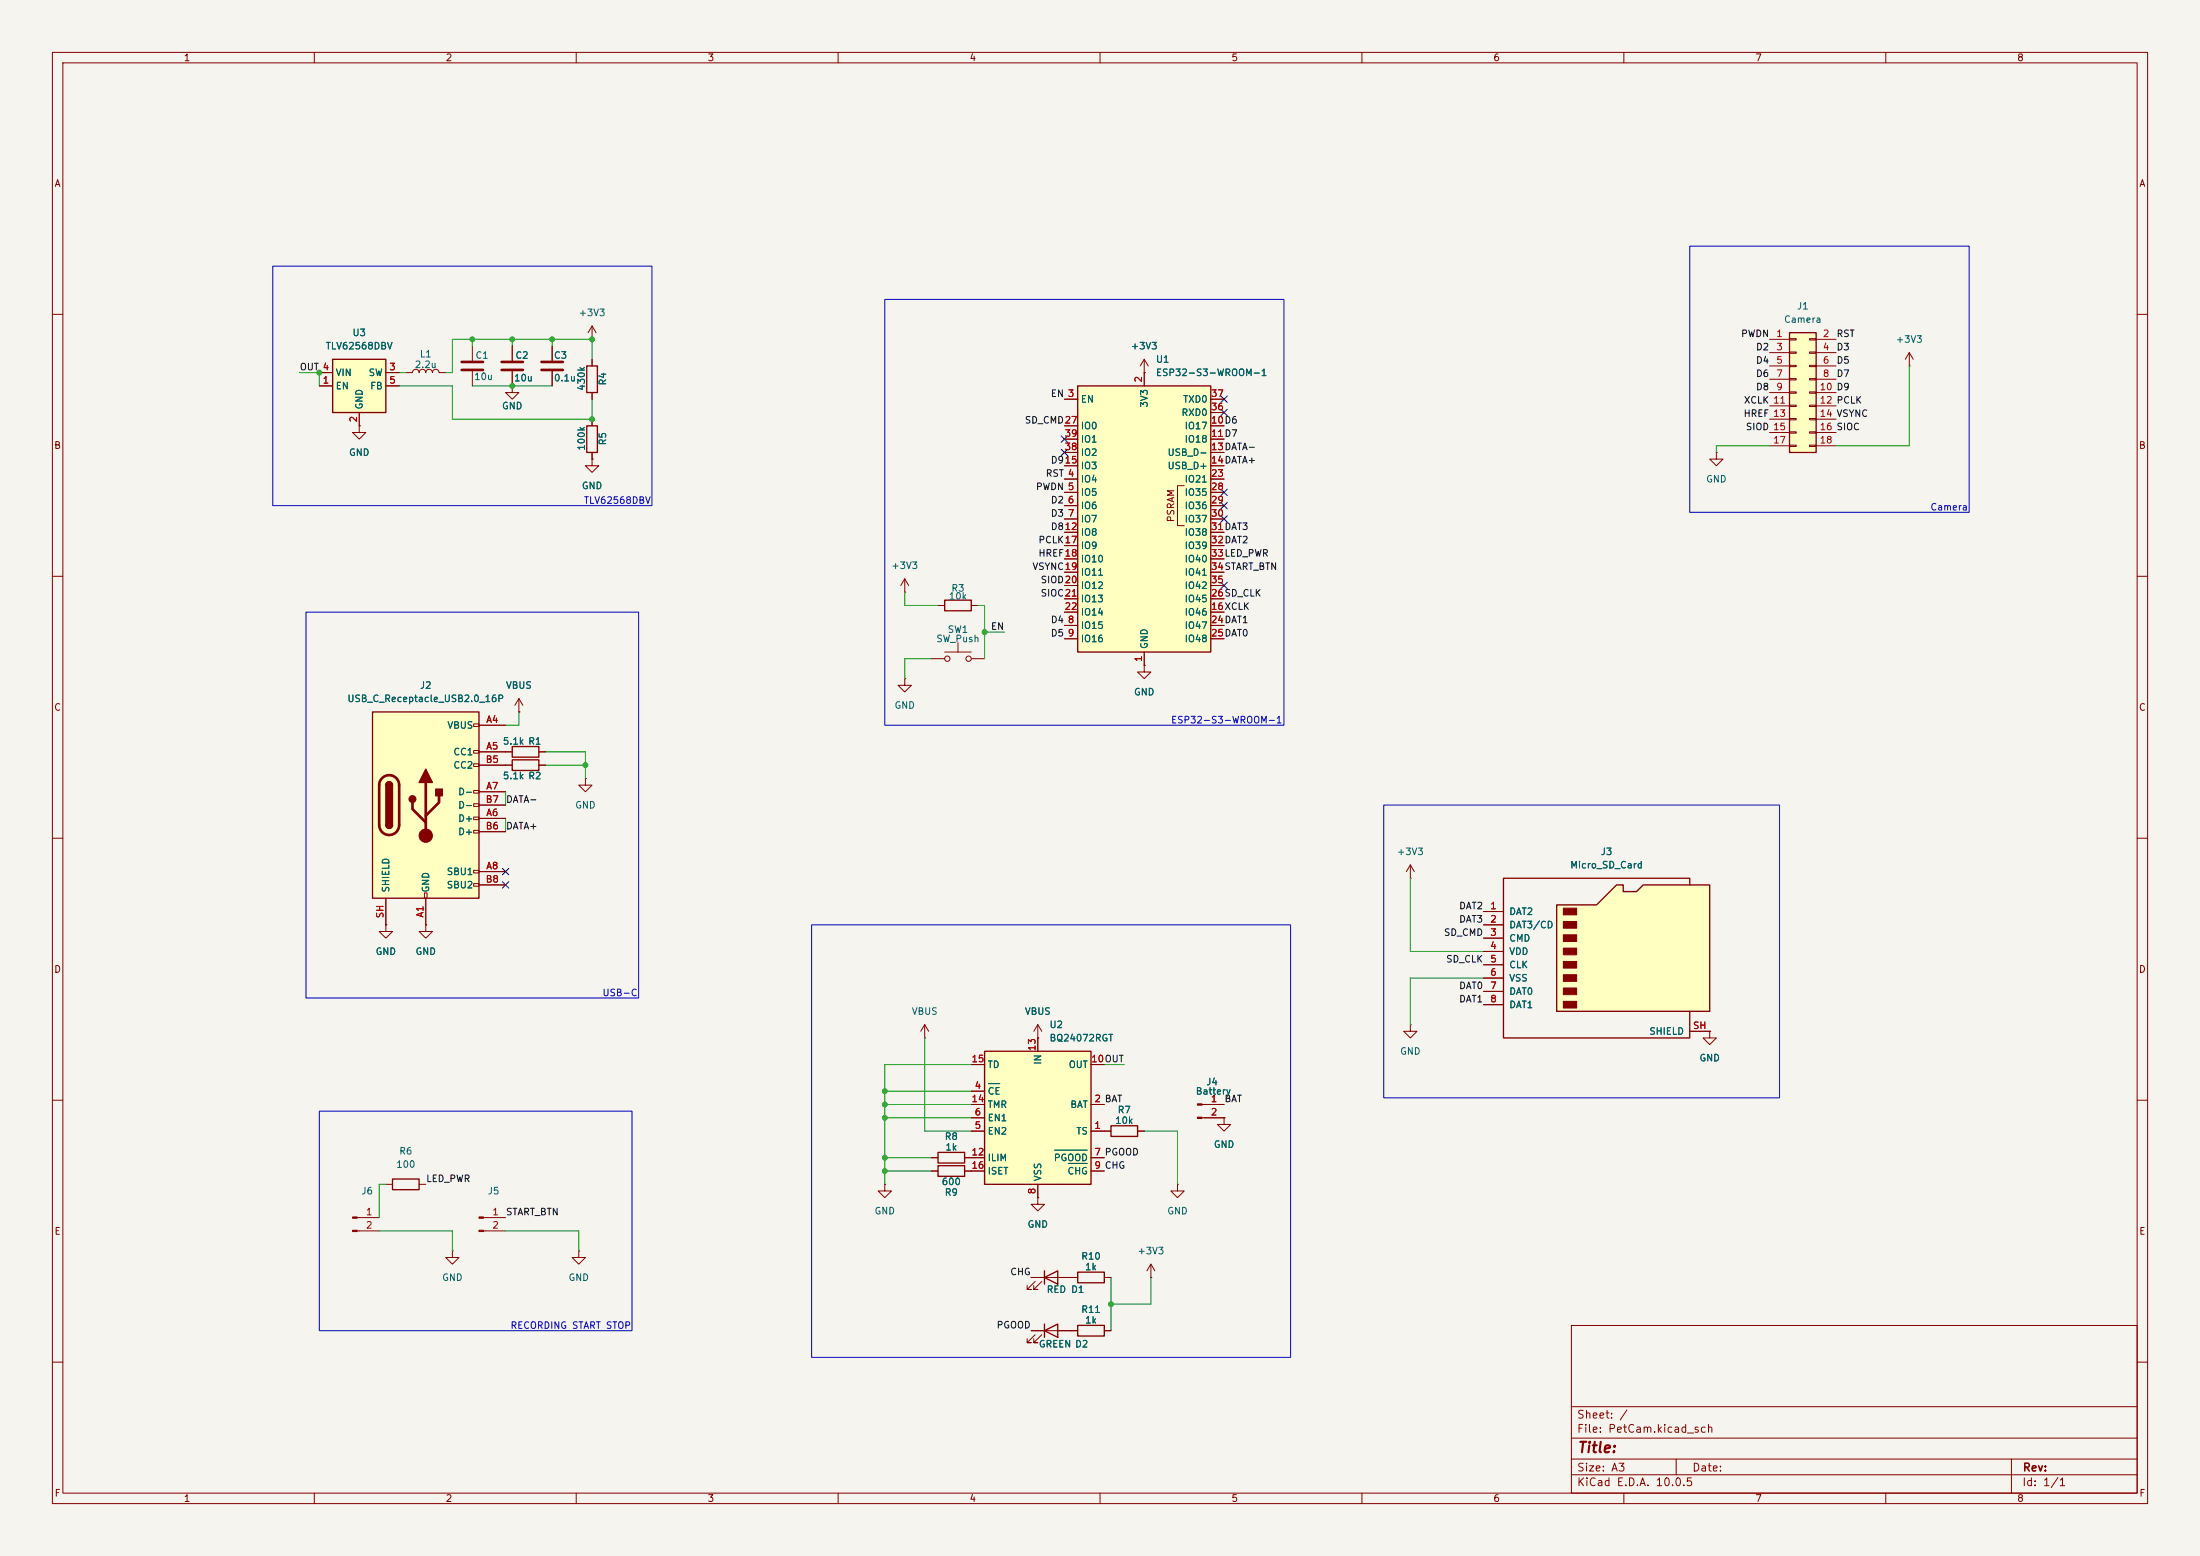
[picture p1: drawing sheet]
<svg xmlns="http://www.w3.org/2000/svg" width="420mm" height="297mm" viewBox="0 0 420 297" stroke-linecap="round" stroke-linejoin="round" font-family="sans-serif">
<path d="M0 0h420v297h-420z" fill="#f5f4ef" stroke="#f5f4ef" stroke-width=".19"/>
<g fill="none" stroke="#840000" stroke-width=".19">
<path d="M10 10h400v277h-400zM12 12h396v273h-396zM60 10v2M110 10v2M160 10v2M210 10v2M260 10v2M310 10v2M360 10v2M10 60h2M408 60h2M10 110h2"/>
<path d="M408 110h2M10 160h2M408 160h2M10 210h2M408 210h2M300 253h108v32h-108zM10 260h2M300 278.5h108M300 274.5h108M300 268.5h108M320 278.5v3M384 278.5v6.5"/>
<path d="M408 260h2M60 285v2M110 285v2M160 285v2M210 285v2M260 285v2M300 281.5h108M310 285v2M360 285v2"/>
</g>
<path d="M297.2 172.7h7.6l3.8-3.8h1.3v1.3h2.5l1.3-1.3h12.7v24.1h-29.2z" fill="#ffffc2"/>
<path d="M297.2 172.7h7.6l3.8-3.8h1.3v1.3h2.5l1.3-1.3h12.7v24.1h-29.2zM322.6 168.9v-1.3h-35.6v30.5h35.6v-5.1" fill="none" stroke="#840000" stroke-width=".25"/>
<g fill="#840000" stroke="#840000" stroke-width=".19">
<path d="M298.4 173.4h2.6v1.2h-2.6z"/>
<path d="M298.4 175.9h2.6v1.3h-2.6z"/>
<path d="M298.4 178.4h2.6v1.3h-2.6z"/>
<path d="M298.4 181h2.6v1.2h-2.6z"/>
<path d="M298.4 183.5h2.6v1.3h-2.6z"/>
<path d="M298.4 186.1h2.6v1.2h-2.6z"/>
<path d="M298.4 188.6h2.6v1.3h-2.6z"/>
<path d="M298.4 191.1h2.6v1.3h-2.6z"/>
</g>
<g fill="none" stroke="#840000" stroke-width=".19">
<path d="M172.7 129.5v1.3h1.3l-1.3 1.3-1.3-1.3h1.3M172.7 129.5h.1M283.2 174h3.8M283.2 176.5h3.8M283.2 179.1h3.8M283.2 181.6h3.8M283.2 184.2h3.8M283.2 186.7h3.8M283.2 189.2h3.8M283.2 191.8h3.8M322.6 196.9h3.8M224.8 226.1v1.2h1.3l-1.3 1.3-1.3-1.3h1.3"/>
<path d="M224.8 226.1h.1"/>
</g>
<path d="M71.1 135.9h20.3v35.6h-20.3z" fill="#ffffc2"/>
<g fill="none" stroke="#840000" stroke-width=".19">
<path d="M172.7 113h.1M172.7 110.5l-.7 1.3M172.7 110.5l.8 1.3M172.7 110.5v2.5M90.4 138.2h1v.5h-1zM91.4 138.4h5.1M90.4 143.3h1v.5h-1zM90.4 145.8h1v.5h-1zM90.4 150.9h1v.5h-1zM90.4 153.4h1v.5h-1zM90.4 156h1v.5h-1zM90.4 158.5h1v.5h-1z"/>
<path d="M91.4 143.5h5.1M91.4 156.2h5.1M91.4 151.1h5.1M91.4 146.1h5.1M91.4 158.8h5.1M91.4 153.7h5.1M73.7 171.5v5M81 170.4h.5v1.1h-.5zM81.3 171.5v5M90.4 166.1h1v.5h-1zM90.4 168.7h1v.5h-1zM91.4 166.4h5.1"/>
<path d="M91.4 168.9h5.1"/>
</g>
<path d="M71.1 135.9h20.3v35.6h-20.3zM73.7 149.9a.64 .64 0 0 1 .6-.7 .64 .64 0 0 1 .6 .7M73.7 157.5a.64 .64 0 0 0 .6 .6 .64 .64 0 0 0 .6-.6" fill="none" stroke="#840000" stroke-width=".25"/>
<path d="M72.9 148.5a1.9 1.9 0 0 1 2.1-.4 1.9 1.9 0 0 1 1.2 1.8v7.6a1.91 1.91 0 0 1-1.9 1.9 1.91 1.91 0 0 1-1.9-1.9v-7.8l.2-.6zM78.7 153.2v1.2l2.6 2.6M81.3 149.4v10.1M83.8 151.9v1.3l-2.5 2.5" fill="none" stroke="#840000" stroke-width=".51"/>
<g fill="#840000" stroke="#840000" stroke-width=".25">
<path d="M73.7 149.9h1.2v7.6h-1.2z"/>
<path d="M73.8 149.4a.64 .64 0 0 1 .7-.1 .64 .64 0 0 1 .4 .6h-1.2z"/>
<path d="M73.7 157.5h1.2a.64 .64 0 0 1-.6 .6 .64 .64 0 0 1-.6-.6z"/>
<path d="M81.3 146.8l1.2 2.6h-2.5z"/>
<path d="M83.2 150.6h1.3v1.3h-1.3z"/>
<circle cx="78.7" cy="152.5" r=".63"/>
</g>
<circle cx="81.3" cy="159.5" r="1.27" fill="#840000" stroke="#840000" stroke-width=".19"/>
<path d="M205.7 73.7h25.4v50.8h-25.4z" fill="#ffffc2"/>
<path d="M205.7 73.7h25.4v50.8h-25.4zM179.1 222.5h5v2h-5z" fill="none" stroke="#840000" stroke-width=".25"/>
<g fill="none" stroke="#840000" stroke-width=".19">
<path d="M203.2 76.2h2.5M218.4 71.1h.1M218.4 68.6v5.1M218.4 68.6l-.7 1.3M218.4 68.6l.8 1.3M231.1 76.2h2.6M231.1 78.7h2.6M68.6 81.3v1.3h1.2l-1.2 1.2-1.3-1.2h1.3M68.6 81.3h.1M203.2 91.4h2.5M203.2 94h2.5M203.2 96.5h2.5"/>
<path d="M203.2 99.1h2.5M203.2 81.3h2.5M203.2 83.8h2.5M203.2 86.4h2.5M203.2 88.9h2.5M226.1 92.7h-1.3v7.6h1.3M231.1 91.4h2.6M231.1 94h2.6M231.1 96.5h2.6M231.1 99.1h2.6M231.1 81.3h2.6M231.1 83.8h2.6"/>
<path d="M231.1 86.4h2.6M231.1 88.9h2.6M203.2 119.4h2.5M203.2 101.6h2.5M203.2 116.8h2.5M203.2 104.1h2.5M203.2 106.7h2.5M203.2 109.2h2.5M203.2 111.8h2.5M203.2 114.3h2.5M231.1 119.4h2.6M231.1 101.6h2.6"/>
<path d="M231.1 116.8h2.6M231.1 104.1h2.6M231.1 106.7h2.6M231.1 109.2h2.6M231.1 111.8h2.6M231.1 114.3h2.6M203.2 121.9h2.5M218.4 124.5v2.5M231.1 121.9h2.6M168.9 226.1v1.2h1.3l-1.3 1.3-1.3-1.3h1.3M168.9 226.1h.1M177.8 223.5h1.3"/>
<path d="M184.1 223.5h1.3M198.1 228.6v1.3h1.3l-1.3 1.2-1.3-1.2h1.3M198.1 228.6h.1M219.7 243.8h.1M219.7 241.3l-.8 1.3M219.7 241.3l.8 1.3M219.7 241.3v2.5"/>
</g>
<path d="M188 200.7h20.3v25.4h-20.3z" fill="#ffffc2"/>
<path d="M112 69.9h2v5h-2zM179.1 220h5v2h-5zM188 200.7h20.3v25.4h-20.3zM74.9 225h5.1v2.1h-5.1z" fill="none" stroke="#840000" stroke-width=".25"/>
<g fill="none" stroke="#840000" stroke-width=".19">
<path d="M77.5 71.1h1.2a.64 .64 0 0 1 .7-.6 .64 .64 0 0 1 .6 .6 .64 .64 0 0 1 .6-.6 .64 .64 0 0 1 .7 .6 .64 .64 0 0 1 .6-.6 .64 .64 0 0 1 .6 .6 .64 .64 0 0 1 .7-.6 .64 .64 0 0 1 .6 .6h1.3M90.2 66v2.8M90.2 70.9v2.8M97.8 73.7v1.2h1.3l-1.3 1.3-1.3-1.3h1.3M97.8 73.7h.1M97.8 66v2.8M97.8 70.9v2.8M105.4 66v2.8M105.4 70.9v2.8M113 68.6v1.3M113 74.9v1.3M269.2 167.6h.1"/>
<path d="M269.2 165.1l-.7 1.3M269.2 165.1l.8 1.3M269.2 165.1v2.5M176.5 198.1h.1M176.5 195.6l-.7 1.3M176.5 195.6l.8 1.3M176.5 195.6v2.5M198.1 198.1h.1M198.1 195.6v5.1M198.1 195.6l-.7 1.3M198.1 195.6l.8 1.3M269.2 195.6v1.3h1.3l-1.3 1.2-1.2-1.2h1.2"/>
<path d="M269.2 195.6h.1M185.4 215.9h2.6M185.4 210.8h2.6M185.4 208.3h2.6M185.4 213.4h2.6M185.4 203.2h2.6M208.3 215.9h2.5M208.3 210.8h2.5M208.3 203.2h2.5M73.7 226.1h1.2M80 226.1h1.3M92.3 232.4h4.2"/>
<path d="M92.3 234.9h4.2M177.8 221h1.3M184.1 221h3.9M185.4 223.5h2.6M198.1 226.1v2.5M208.3 221h2.5M208.3 223.5h2.5"/>
</g>
<path d="M188.7 206.8h2.2M201.3 219.5h6.2M203.9 222.1h3.6" fill="none" stroke="#006464" stroke-width=".19"/>
<path d="M88.1 69.1h4.1M88.1 70.6h4.1M95.8 69.1h4M95.8 70.6h4M103.4 69.1h4M103.4 70.6h4" fill="none" stroke="#840000" stroke-width=".51"/>
<g fill="#840000" stroke="#840000" stroke-width=".19">
<path d="M91.4 232.3h.9v.2h-.9z"/>
<path d="M91.4 234.8h.9v.3h-.9z"/>
</g>
<path d="M63.5 68.6h10.2v10.1h-10.2z" fill="#ffffc2"/>
<path d="M63.5 68.6h10.2v10.1h-10.2zM112 81.3h2v5.1h-2z" fill="none" stroke="#840000" stroke-width=".25"/>
<g fill="none" stroke="#840000" stroke-width=".19">
<path d="M61 73.7h2.5M61 71.1h2.5M68.6 78.7v2.6M73.7 73.7h2.5M73.7 71.1h2.5M113 64.8h.1M113 62.2v2.6M113 62.2l-.7 1.3M113 62.2l.8 1.3M364.5 69.9h.1M364.5 67.3l-.8 1.3M364.5 67.3l.8 1.3"/>
<path d="M364.5 67.3v2.6M113 87.6v1.3h1.3l-1.3 1.3-1.2-1.3h1.2M113 87.6h.1M113 80v1.3M113 86.4v1.2M327.7 86.4v1.2h1.2l-1.2 1.3-1.3-1.3h1.3M327.7 86.4h.1M81.3 176.5v1.3h1.2l-1.2 1.3-1.3-1.3h1.3M81.3 176.5h.1M326.4 196.9v1.2h1.3l-1.3 1.3-1.3-1.3h1.3M326.4 196.9h.1"/>
</g>
<path d="M341.6 63.5h5.1v22.9h-5.1z" fill="#ffffc2"/>
<path d="M341.6 63.5h5.1v22.9h-5.1zM180.3 114.6h5.1v2h-5.1zM97.8 142.5h5.1v2h-5.1zM97.8 145h5.1v2.1h-5.1zM212.1 214.9h5.1v2h-5.1zM199.4 254l2.5-1.3v2.6zM199.4 243.8l2.5-1.2v2.5zM199.4 242.6v2.5M199.4 252.7v2.6M205.7 242.8h5.1v2.1h-5.1zM205.7 253h5.1v2h-5.1z" fill="none" stroke="#840000" stroke-width=".25"/>
<g fill="none" stroke="#840000" stroke-width=".19">
<path d="M61 73.7h2.5M61 71.1h2.5M68.6 78.7v2.6M73.7 73.7h2.5M73.7 71.1h2.5M97.8 73.7h.1M97.8 66v2.8M97.8 70.9v2.8M105.4 66v2.8M105.4 70.9v2.8M113 68.6v1.3M113 74.9v1.3"/>
<path d="M203.2 76.2h2.5M218.4 71.1h.1M218.4 71.1v2.6M231.1 76.2h2.6M231.1 78.7h2.6M337.8 64.8h3.8M337.8 67.3h3.8M337.8 69.9h3.8M337.8 72.4h3.8M337.8 74.9h3.8M337.8 77.5h3.8M341.6 64.6h1.3v.3h-1.3z"/>
<path d="M341.6 67.2h1.3v.2h-1.3zM341.6 69.7h1.3v.3h-1.3zM341.6 72.3h1.3v.2h-1.3zM341.6 74.8h1.3v.3h-1.3zM341.6 77.3h1.3v.3h-1.3zM341.6 79.9h1.3v.2h-1.3zM345.4 64.6h1.3v.3h-1.3zM345.4 67.2h1.3v.2h-1.3zM345.4 69.7h1.3v.3h-1.3zM345.4 72.3h1.3v.2h-1.3zM345.4 74.8h1.3v.3h-1.3zM345.4 77.3h1.3v.3h-1.3z"/>
<path d="M345.4 79.9h1.3v.2h-1.3zM346.7 64.8h3.8M346.7 67.3h3.8M346.7 69.9h3.8M346.7 72.4h3.8M346.7 74.9h3.8M346.7 77.5h3.8M68.6 81.3h.1M113 87.6h.1M113 80v1.3M113 86.4v1.2M203.2 91.4h2.5"/>
<path d="M203.2 94h2.5M203.2 96.5h2.5M203.2 99.1h2.5M203.2 81.3h2.5M203.2 83.8h2.5M203.2 86.4h2.5M203.2 88.9h2.5M231.1 91.4h2.6M231.1 94h2.6M231.1 96.5h2.6M231.1 99.1h2.6M231.1 81.3h2.6"/>
<path d="M231.1 83.8h2.6M231.1 86.4h2.6M231.1 88.9h2.6M337.8 80h3.8M337.8 82.6h3.8M337.8 85.1h3.8M341.6 82.4h1.3v.3h-1.3zM341.6 85h1.3v.2h-1.3zM345.4 82.4h1.3v.3h-1.3zM345.4 85h1.3v.2h-1.3zM346.7 80h3.8M346.7 82.6h3.8"/>
<path d="M346.7 85.1h3.8M179.1 115.6h1.2M185.4 115.6h1.3M203.2 119.4h2.5M203.2 101.6h2.5M203.2 116.8h2.5M203.2 104.1h2.5M203.2 106.7h2.5M203.2 109.2h2.5M203.2 111.8h2.5M203.2 114.3h2.5M231.1 119.4h2.6"/>
<path d="M231.1 101.6h2.6M231.1 116.8h2.6M231.1 104.1h2.6M231.1 106.7h2.6M231.1 109.2h2.6M231.1 111.8h2.6M231.1 114.3h2.6M91.4 138.4h5.1M99.1 135.9h.1M99.1 133.4l-.8 1.2M99.1 133.4l.7 1.2M99.1 133.4v2.5"/>
<path d="M177.8 125.7h2.5M180.3 124.5h5.1M182.9 122.7v1.8M185.4 125.7h2.6M203.2 121.9h2.5M218.4 127v1.3h1.3l-1.3 1.2-1.2-1.2h1.2M218.4 127h.1M218.4 124.5v2.5M231.1 121.9h2.6M91.4 143.5h6.4M91.4 146.1h6.4M91.4 156.2h5.1"/>
<path d="M91.4 151.1h5.1M91.4 158.8h5.1M91.4 153.7h5.1M102.9 143.5h1.2M102.9 146.1h1.2M111.8 148.6v1.3h1.2l-1.2 1.2-1.3-1.2h1.3M111.8 148.6h.1M73.7 176.5v1.3h1.2l-1.2 1.3-1.3-1.3h1.3M73.7 176.5h.1M73.7 171.5v5M81.3 176.5h.1M81.3 171.5v5"/>
<path d="M91.4 166.4h5.1M91.4 168.9h5.1M283.2 174h3.8M283.2 176.5h3.8M283.2 179.1h3.8M198.1 198.1h.1M198.1 198.1v2.6M283.2 181.6h3.8M283.2 184.2h3.8M283.2 186.7h3.8M283.2 189.2h3.8M283.2 191.8h3.8"/>
<path d="M322.6 196.9h3.8M326.4 196.9h.1M185.4 215.9h2.6M185.4 210.8h2.6M185.4 213.4h2.6M185.4 208.3h2.6M185.4 203.2h2.6M208.3 215.9h3.8M208.3 210.8h2.5M208.3 203.2h2.5M217.2 215.9h1.2M229.5 210.8h4.2"/>
<path d="M229.5 213.4h4.2M233.7 213.4v1.2h1.2l-1.2 1.3-1.3-1.3h1.3M233.7 213.4h.1M68.2 232.4h4.2M68.2 234.9h4.2M86.4 238.8v1.2h1.2l-1.2 1.3-1.3-1.3h1.3M86.4 238.8h.1M110.5 238.8v1.2h1.3l-1.3 1.3-1.3-1.3h1.3M110.5 238.8h.1M177.8 223.5h1.3M177.8 221h1.3M184.1 223.5h3.9"/>
<path d="M184.1 221h3.9M198.1 228.6h.1M198.1 226.1v2.5M208.3 223.5h2.5M208.3 221h2.5M196.8 254h8.9M196.8 243.8h8.9M197.6 254.8l-1.5 1.5h.7h-.7v-.8M197.6 244.6l-1.5 1.5h.7h-.7v-.7M198.9 254.8l-1.5 1.5h.7h-.7v-.8M198.9 244.6l-1.5 1.5h.7h-.7v-.7M210.8 254h1.3"/>
<path d="M210.8 243.8h1.3"/>
<circle cx="180.8" cy="125.7" r=".51"/>
<circle cx="184.9" cy="125.7" r=".51"/>
</g>
<g fill="#840000" stroke="#840000" stroke-width=".19">
<path d="M67.3 232.3h.9v.2h-.9z"/>
<path d="M67.3 234.8h.9v.3h-.9z"/>
<path d="M228.6 210.7h.9v.2h-.9z"/>
<path d="M228.6 213.2h.9v.3h-.9z"/>
</g>
<g fill="none" stroke="#009600" stroke-width=".19">
<path d="M57.1 71.1h3.9v2.6M76.2 73.7h10.2v6.3h26.6v-3.8M76.2 71.1h1.3M90.2 73.7h15.2M90.2 64.8v1.2M97.8 64.8v1.2M105.4 64.8v1.2M113 68.6v-3.8h-26.6v6.3h-1.3M364.5 69.9v15.2h-14M337.8 85.1h-10.1v1.3M172.7 113v2.6h6.4M186.7 115.6h1.3v10.1"/>
<path d="M99.1 135.9v2.5h-2.6M177.8 125.7h-5.1v3.8M188 120.7h3.8M96.5 151.1v2.6M96.5 156.2v2.6M104.1 143.5h7.7v5.1M104.1 146.1h7.7M269.2 167.6v14h14M176.5 198.1v17.8h8.9M283.2 186.7h-14v8.9M168.9 210.8h16.5M168.9 213.4h16.5"/>
<path d="M168.9 208.3h16.5M185.4 203.2h-16.5v22.9M210.8 203.2h3.8M218.4 215.9h6.4v10.2M72.4 234.9h14v3.9M73.7 226.1h-1.3v6.3M96.5 234.9h14v3.9M168.9 223.5h8.9M168.9 221h8.9M212.1 243.8v10.2M219.7 243.8v5.1h-7.6"/>
</g>
<g fill="none" stroke="#000084" stroke-width=".19">
<path d="M233.1 75.6l1.2 1.2M233.1 78.1l1.2 1.2M234.3 75.6l-1.2 1.2M234.3 78.1l-1.2 1.2M202.6 85.8l1.2 1.2M202.6 83.2l1.2 1.2M203.8 85.8l-1.2 1.2M203.8 83.2l-1.2 1.2M233.1 95.9l1.2 1.2M233.1 93.4l1.2 1.2M233.1 98.5l1.2 1.2M234.3 95.9l-1.2 1.2"/>
<path d="M234.3 93.4l-1.2 1.2M234.3 98.5l-1.2 1.2M233.1 111.2l1.2 1.2M234.3 111.2l-1.2 1.2M95.9 165.8l1.2 1.2M95.9 168.3l1.2 1.2M97.1 165.8l-1.2 1.2M97.1 168.3l-1.2 1.2"/>
</g>
<path d="M52.1 50.8h72.4v45.7h-72.4zM168.9 57.2h76.2v81.2h-76.2zM322.6 47h53.3v50.8h-53.3zM58.4 116.8h63.5v73.7h-63.5zM264.2 153.7h75.5v55.9h-75.5zM154.9 176.5h91.5v82.6h-91.5zM61 212.1h59.6v41.9h-59.6z" fill="none" stroke="#0000c2" stroke-width=".19"/>
<path d="M188.7 206.8h2.2M201.3 219.5h6.2M203.9 222.1h3.6" fill="none" stroke="#006464" stroke-width=".19"/>
<g fill="#009600" stroke="#009600" stroke-width=".19">
<circle cx="212.1" cy="248.9" r=".46"/>
<circle cx="168.9" cy="221" r=".46"/>
<circle cx="168.9" cy="213.4" r=".46"/>
<circle cx="168.9" cy="223.5" r=".46"/>
<circle cx="168.9" cy="210.8" r=".46"/>
<circle cx="168.9" cy="208.3" r=".46"/>
<circle cx="111.8" cy="146.1" r=".46"/>
<circle cx="61" cy="71.1" r=".46"/>
<circle cx="113" cy="64.8" r=".46"/>
<circle cx="113" cy="80" r=".46"/>
<circle cx="97.8" cy="64.8" r=".46"/>
<circle cx="90.2" cy="64.8" r=".46"/>
<circle cx="105.4" cy="64.8" r=".46"/>
<circle cx="97.8" cy="73.7" r=".46"/>
<circle cx="188" cy="120.7" r=".46"/>
</g>
<text font-size="2" fill="#840000" x="301" y="277.8">Title:</text>
<g font-size="1.5" fill="#840000">
<text x="300.9" y="273.8">File: PetCam.kicad_sch</text>
<text x="300.9" y="271.1">Sheet: /</text>
<text x="300.9" y="281.2">Size: A3</text>
<text x="322.9" y="281.2">Date:</text>
<text x="386" y="281.2">Rev:</text>
<text x="300.9" y="284">KiCad E.D.A. 10.0.5</text>
<text x="385.9" y="284">Id: 1/1</text>
</g>
<g font-size="1.3" fill="#840000">
<text x="35" y="12">1</text>
<text x="85" y="12">2</text>
<text x="135" y="12">3</text>
<text x="185" y="12">4</text>
<text x="235" y="12">5</text>
<text x="285" y="12">6</text>
<text x="335" y="12">7</text>
<text x="385" y="12">8</text>
<text x="10.3" y="36">A</text>
<text x="408.3" y="36">A</text>
<text x="10.2" y="86">B</text>
<text x="408.2" y="86">B</text>
<text x="224.5" y="99.8" transform="rotate(-90 224.5 99.8)">PSRAM</text>
<text x="10.2" y="136">C</text>
<text x="408.2" y="136">C</text>
<text x="10.2" y="186">D</text>
<text x="408.2" y="186">D</text>
<text x="10.3" y="236">E</text>
<text x="408.3" y="236">E</text>
<text x="10.3" y="286">F</text>
<text x="35" y="287">1</text>
<text x="85" y="287">2</text>
<text x="135" y="287">3</text>
<text x="185" y="287">4</text>
<text x="235" y="287">5</text>
<text x="285" y="287">6</text>
<text x="335" y="287">7</text>
<text x="385" y="287">8</text>
<text x="408.3" y="286">F</text>
</g>
<g font-size="1.3" fill="#006464">
<text x="343" y="59.4">J1</text>
<text x="67.2" y="64.5">U3</text>
<text x="110.4" y="60.7">+3V3</text>
<text x="340.5" y="61.9">Camera</text>
<text x="361.8" y="65.7">+3V3</text>
<text x="62.1" y="67">TLV62568DBV</text>
<text x="79.1" y="70.6">2.2u</text>
<text x="80" y="68.5">L1</text>
<text x="90.7" y="68.8">C1</text>
<text x="98.3" y="68.8">C2</text>
<text x="105.6" y="68.8">C3</text>
<text x="215.8" y="67">+3V3</text>
<text x="220.6" y="69.5">U1</text>
<text x="64" y="74.6">EN</text>
<text x="64" y="72.1">VIN</text>
<text x="70.3" y="72.1">SW</text>
<text x="70.6" y="74.6">FB</text>
<text x="90.4" y="72.8">10u</text>
<text x="98" y="73.1">10u</text>
<text x="105.6" y="73.1">0.1u</text>
<text x="112" y="74.7" transform="rotate(-90 112 74.7)">430k</text>
<text x="116" y="73.7" transform="rotate(-90 116 73.7)">R4</text>
<text x="206.2" y="77.2">EN</text>
<text x="219.4" y="77.9" transform="rotate(-90 219.4 77.9)">3V3</text>
<text x="220.6" y="72.1">ESP32-S3-WROOM-1</text>
<text x="225.7" y="77.2">TXD0</text>
<text x="69.5" y="78.3" transform="rotate(-90 69.5 78.3)">GND</text>
<text x="95.7" y="78.4">GND</text>
<text x="206.2" y="82.2">IO0</text>
<text x="225.4" y="79.7">RXD0</text>
<text x="226.1" y="82.2">IO17</text>
<text x="66.5" y="87.3">GND</text>
<text x="112" y="86.1" transform="rotate(-90 112 86.1)">100k</text>
<text x="116" y="85.1" transform="rotate(-90 116 85.1)">R5</text>
<text x="206.2" y="89.9">IO3</text>
<text x="206.2" y="87.3">IO2</text>
<text x="206.2" y="84.8">IO1</text>
<text x="222.8" y="87.3">USB_D-</text>
<text x="222.8" y="89.9">USB_D+</text>
<text x="226.1" y="84.8">IO18</text>
<text x="111" y="93.7">GND</text>
<text x="206.2" y="92.4">IO4</text>
<text x="206.2" y="94.9">IO5</text>
<text x="226.1" y="92.4">IO21</text>
<text x="226.1" y="94.9">IO35</text>
<text x="325.6" y="92.4">GND</text>
<text x="206.2" y="97.5">IO6</text>
<text x="206.2" y="100">IO7</text>
<text x="226.1" y="97.5">IO36</text>
<text x="226.1" y="100">IO37</text>
<text x="206.2" y="102.6">IO8</text>
<text x="206.2" y="105.1">IO9</text>
<text x="206.2" y="107.6">IO10</text>
<text x="226.1" y="102.6">IO38</text>
<text x="226.1" y="105.1">IO39</text>
<text x="226.1" y="107.6">IO40</text>
<text x="170.1" y="108.9">+3V3</text>
<text x="181.5" y="113.2">R3</text>
<text x="206.2" y="110.2">IO11</text>
<text x="206.2" y="112.7">IO12</text>
<text x="226.1" y="110.2">IO41</text>
<text x="226.1" y="112.7">IO42</text>
<text x="181" y="114.8">10k</text>
<text x="206.2" y="115.3">IO13</text>
<text x="206.2" y="117.8">IO14</text>
<text x="226.1" y="117.8">IO46</text>
<text x="226.1" y="115.3">IO45</text>
<text x="178.6" y="122.9">SW_Push</text>
<text x="180.8" y="121.1">SW1</text>
<text x="206.2" y="120.3">IO15</text>
<text x="206.2" y="122.9">IO16</text>
<text x="219.4" y="124" transform="rotate(-90 219.4 124)">GND</text>
<text x="226.1" y="120.3">IO47</text>
<text x="226.1" y="122.9">IO48</text>
<text x="80.1" y="131.8">J2</text>
<text x="96.5" y="131.8">VBUS</text>
<text x="66.2" y="134.3">USB_C_Receptacle_USB2.0_16P</text>
<text x="170.7" y="135.6">GND</text>
<text x="216.4" y="133">GND</text>
<text x="85.3" y="139.4">VBUS</text>
<text x="95.9" y="142.4">5.1k R1</text>
<text x="86.4" y="144.5">CC1</text>
<text x="86.4" y="147">CC2</text>
<text x="95.9" y="149">5.1k R2</text>
<text x="87.4" y="152.1">D-</text>
<text x="87.4" y="154.6">D-</text>
<text x="109.7" y="154.6">GND</text>
<text x="87.4" y="157.2">D+</text>
<text x="87.4" y="159.7">D+</text>
<text x="85.2" y="167.3">SBU1</text>
<text x="266.6" y="163.5">+3V3</text>
<text x="299.7" y="166.1">Micro_SD_Card</text>
<text x="305.5" y="163.5">J3</text>
<text x="74.6" y="170.5" transform="rotate(-90 74.6 170.5)">SHIELD</text>
<text x="82.2" y="170.5" transform="rotate(-90 82.2 170.5)">GND</text>
<text x="85.2" y="169.9">SBU2</text>
<text x="288" y="175">DAT2</text>
<text x="288" y="177.5">DAT3/CD</text>
<text x="71.6" y="182.6">GND</text>
<text x="79.2" y="182.6">GND</text>
<text x="288" y="180">CMD</text>
<text x="288" y="182.6">VDD</text>
<text x="288" y="185.1">CLK</text>
<text x="288" y="187.7">VSS</text>
<text x="288" y="190.2">DAT0</text>
<text x="174" y="194">VBUS</text>
<text x="195.5" y="194">VBUS</text>
<text x="200.2" y="196.5">U2</text>
<text x="288" y="192.7">DAT1</text>
<text x="314.7" y="197.8">SHIELD</text>
<text x="199.1" y="203.3" transform="rotate(-90 199.1 203.3)">IN</text>
<text x="200.2" y="199.1">BQ24072RGT</text>
<text x="267.2" y="201.6">GND</text>
<text x="324.3" y="202.9">GND</text>
<text x="188.4" y="209.2">CE</text>
<text x="188.4" y="204.2">TD</text>
<text x="203.9" y="204.2">OUT</text>
<text x="228.2" y="209.2">Battery</text>
<text x="230.2" y="207.5">J4</text>
<text x="188.4" y="214.3">EN1</text>
<text x="188.4" y="211.8">TMR</text>
<text x="204.2" y="211.8">BAT</text>
<text x="212.8" y="214.8">10k</text>
<text x="213.3" y="212.8">R7</text>
<text x="76.1" y="220.7">R6</text>
<text x="180.2" y="217.9">R8</text>
<text x="180.4" y="219.9">1k</text>
<text x="188.4" y="216.9">EN2</text>
<text x="188.4" y="221.9">ILIM</text>
<text x="201.1" y="221.9">PGOOD</text>
<text x="205.4" y="216.9">TS</text>
<text x="231.6" y="219.4">GND</text>
<text x="75.5" y="223.2">100</text>
<text x="179.7" y="226.5">600</text>
<text x="188.4" y="224.5">ISET</text>
<text x="199.1" y="225.6" transform="rotate(-90 199.1 225.6)">VSS</text>
<text x="203.7" y="224.5">CHG</text>
<text x="68.9" y="228.3">J6</text>
<text x="93" y="228.3">J5</text>
<text x="166.8" y="232.1">GND</text>
<text x="180.2" y="228.5">R9</text>
<text x="222.7" y="232.1">GND</text>
<text x="196.1" y="234.6">GND</text>
<text x="217" y="239.7">+3V3</text>
<text x="84.3" y="244.8">GND</text>
<text x="108.4" y="244.8">GND</text>
<text x="206.3" y="240.7">R10</text>
<text x="207" y="242.8">1k</text>
<text x="199.7" y="247.1">RED D1</text>
<text x="206.3" y="250.9">R11</text>
<text x="198.2" y="257.5">GREEN D2</text>
<text x="207" y="252.9">1k</text>
</g>
<g font-size="1.3" fill="#0f0f0f">
<text x="332.3" y="64.6">PWDN</text>
<text x="350.5" y="64.6">RST</text>
<text x="57.1" y="71">OUT 4</text>
<text x="335.1" y="67.2">D2</text>
<text x="335.1" y="69.7">D4</text>
<text x="350.5" y="69.7">D5</text>
<text x="350.5" y="67.2">D3</text>
<text x="200.5" y="76.1">EN 3</text>
<text x="332.8" y="77.3">XCLK 11</text>
<text x="335.1" y="72.3">D6</text>
<text x="335.1" y="74.8">D8</text>
<text x="350.5" y="72.3">D7</text>
<text x="195.5" y="81.2">SD_CMD27</text>
<text x="332.8" y="79.9">HREF 13</text>
<text x="333.2" y="82.4">SIOD 15</text>
<text x="200.5" y="88.8">D915</text>
<text x="197.7" y="93.9">PWDN 5</text>
<text x="199.5" y="91.3">RST 4</text>
<text x="200.5" y="96.4">D2</text>
<text x="200.5" y="98.9">D3</text>
<text x="200.5" y="101.5">D812</text>
<text x="198.1" y="106.6">HREF18</text>
<text x="198.1" y="104">PCLK17</text>
<text x="197" y="109.1">VSYNC19</text>
<text x="198.6" y="111.6">SIOD20</text>
<text x="198.6" y="114.2">SIOC21</text>
<text x="200.5" y="119.3">D4</text>
<text x="189.1" y="120.5">EN</text>
<text x="200.5" y="121.8">D5</text>
<text x="96.5" y="153.5">DATA-</text>
<text x="96.5" y="158.6">DATA+</text>
<text x="278.4" y="173.9">DAT2</text>
<text x="275.5" y="178.9">SD_CMD</text>
<text x="278.4" y="176.4">DAT3</text>
<text x="276" y="184">SD_CLK</text>
<text x="278.4" y="189.1">DAT0</text>
<text x="278.4" y="191.6">DAT1</text>
<text x="233.7" y="210.7">BAT</text>
<text x="81.3" y="225.9">LED_PWR</text>
<text x="96.5" y="232.3">START_BTN</text>
<text x="192.8" y="243.7">CHG</text>
<text x="190.2" y="253.9">PGOOD</text>
</g>
<g font-size="1.3" fill="#a90000">
<text x="339" y="64.6">1</text>
<text x="347.9" y="64.6">2</text>
<text x="61.5" y="71">4</text>
<text x="74.2" y="71">3</text>
<text x="339" y="67.2">3</text>
<text x="339" y="69.7">5</text>
<text x="347.9" y="67.2">4</text>
<text x="347.9" y="69.7">6</text>
<text x="61.5" y="73.5">1</text>
<text x="74.2" y="73.5">5</text>
<text x="203.7" y="76.1">3</text>
<text x="218.3" y="73.1" transform="rotate(-90 218.3 73.1)">2</text>
<text x="231.1" y="76.1">37</text>
<text x="339" y="72.3">7</text>
<text x="339" y="74.8">9</text>
<text x="347.3" y="74.8">10 D9</text>
<text x="347.3" y="77.3">12 PCLK</text>
<text x="347.9" y="72.3">8</text>
<text x="68.4" y="80.7" transform="rotate(-90 68.4 80.7)">2</text>
<text x="203.1" y="83.7">39</text>
<text x="203.1" y="81.1">27</text>
<text x="231.1" y="81.1">10D6</text>
<text x="231.1" y="83.7">11D7</text>
<text x="231.1" y="78.6">36</text>
<text x="231.1" y="81.1">10</text>
<text x="231.1" y="83.7">11</text>
<text x="347.3" y="79.9">14 VSYNC</text>
<text x="347.3" y="82.4">16 SIOC</text>
<text x="203.1" y="86.2">38</text>
<text x="203.1" y="88.8">15</text>
<text x="231.1" y="86.2">13DATA-</text>
<text x="231.1" y="88.8">14DATA+</text>
<text x="231.1" y="86.2">13</text>
<text x="231.1" y="88.8">14</text>
<text x="338.4" y="85">17</text>
<text x="347.3" y="85">18</text>
<text x="203.7" y="91.3">4</text>
<text x="203.7" y="93.8">5</text>
<text x="231.1" y="91.3">23</text>
<text x="231.1" y="93.8">28</text>
<text x="203.1" y="101.5">12</text>
<text x="203.7" y="96.4">6</text>
<text x="203.7" y="98.9">7</text>
<text x="231.1" y="96.4">29</text>
<text x="231.1" y="98.9">30</text>
<text x="231.1" y="101.5">31DAT3</text>
<text x="231.1" y="101.5">31</text>
<text x="203.1" y="104">17</text>
<text x="203.1" y="106.5">18</text>
<text x="231.1" y="104">32DAT2</text>
<text x="231.1" y="106.5">33LED_PWR</text>
<text x="231.1" y="104">32</text>
<text x="231.1" y="106.5">33</text>
<text x="203.1" y="109.1">19</text>
<text x="203.1" y="111.6">20</text>
<text x="231.1" y="109.1">34START_BTN</text>
<text x="231.1" y="111.6">35</text>
<text x="231.1" y="109.1">34</text>
<text x="203.1" y="116.7">22</text>
<text x="203.1" y="114.2">21</text>
<text x="203.7" y="119.2">8</text>
<text x="231.1" y="116.7">16XCLK</text>
<text x="231.1" y="119.2">24DAT1</text>
<text x="231.1" y="114.2">26SD_CLK</text>
<text x="231.1" y="116.7">16</text>
<text x="231.1" y="119.2">24</text>
<text x="231.1" y="114.2">26</text>
<text x="203.7" y="121.8">9</text>
<text x="231.1" y="121.8">25DAT0</text>
<text x="231.1" y="121.8">25</text>
<text x="218.3" y="126.5" transform="rotate(-90 218.3 126.5)">1</text>
<text x="92.7" y="138.3">A4</text>
<text x="92.7" y="143.4">A5</text>
<text x="92.6" y="145.9">B5</text>
<text x="92.6" y="153.5">B7</text>
<text x="92.7" y="151">A7</text>
<text x="92.6" y="158.6">B6</text>
<text x="92.7" y="156.1">A6</text>
<text x="92.7" y="166.2">A8</text>
<text x="92.6" y="168.8">B8</text>
<text x="284.4" y="173.9">1</text>
<text x="73.5" y="175.4" transform="rotate(-90 73.5 175.4)">SH</text>
<text x="81.1" y="175.3" transform="rotate(-90 81.1 175.3)">A1</text>
<text x="284.4" y="176.4">2</text>
<text x="284.4" y="178.9">3</text>
<text x="284.4" y="181.5">4</text>
<text x="284.4" y="184">5</text>
<text x="284.4" y="186.6">6</text>
<text x="284.4" y="189.1">7</text>
<text x="284.4" y="191.6">8</text>
<text x="323.1" y="196.7">SH</text>
<text x="185.4" y="203.1">15</text>
<text x="198" y="200.7" transform="rotate(-90 198 200.7)">13</text>
<text x="208.2" y="203.1">10OUT</text>
<text x="208.2" y="203.1">10</text>
<text x="186" y="208.1">4</text>
<text x="185.4" y="210.7">14</text>
<text x="186" y="215.8">5</text>
<text x="186" y="213.2">6</text>
<text x="208.8" y="215.8">1</text>
<text x="208.8" y="210.7">2 BAT</text>
<text x="208.8" y="210.7">2</text>
<text x="231" y="210.7">1</text>
<text x="231" y="213.2">2</text>
<text x="185.4" y="220.8">12</text>
<text x="208.8" y="220.8">7 PGOOD</text>
<text x="208.8" y="220.8">7</text>
<text x="185.4" y="223.4">16</text>
<text x="208.8" y="223.4">9 CHG</text>
<text x="208.8" y="223.4">9</text>
<text x="69.8" y="232.3">1</text>
<text x="93.9" y="232.3">1</text>
<text x="198" y="228.1" transform="rotate(-90 198 228.1)">8</text>
<text x="69.8" y="234.8">2</text>
<text x="93.9" y="234.8">2</text>
</g>
<g font-size="1.3" fill="#0000c2">
<text x="111.3" y="96.5">TLV62568DBV</text>
<text x="368.4" y="97.7">Camera</text>
<text x="223.4" y="138.4">ESP32-S3-WROOM-1</text>
<text x="114.9" y="190.5">USB-C</text>
<text x="97.3" y="254">RECORDING START STOP</text>
</g>
</svg>
